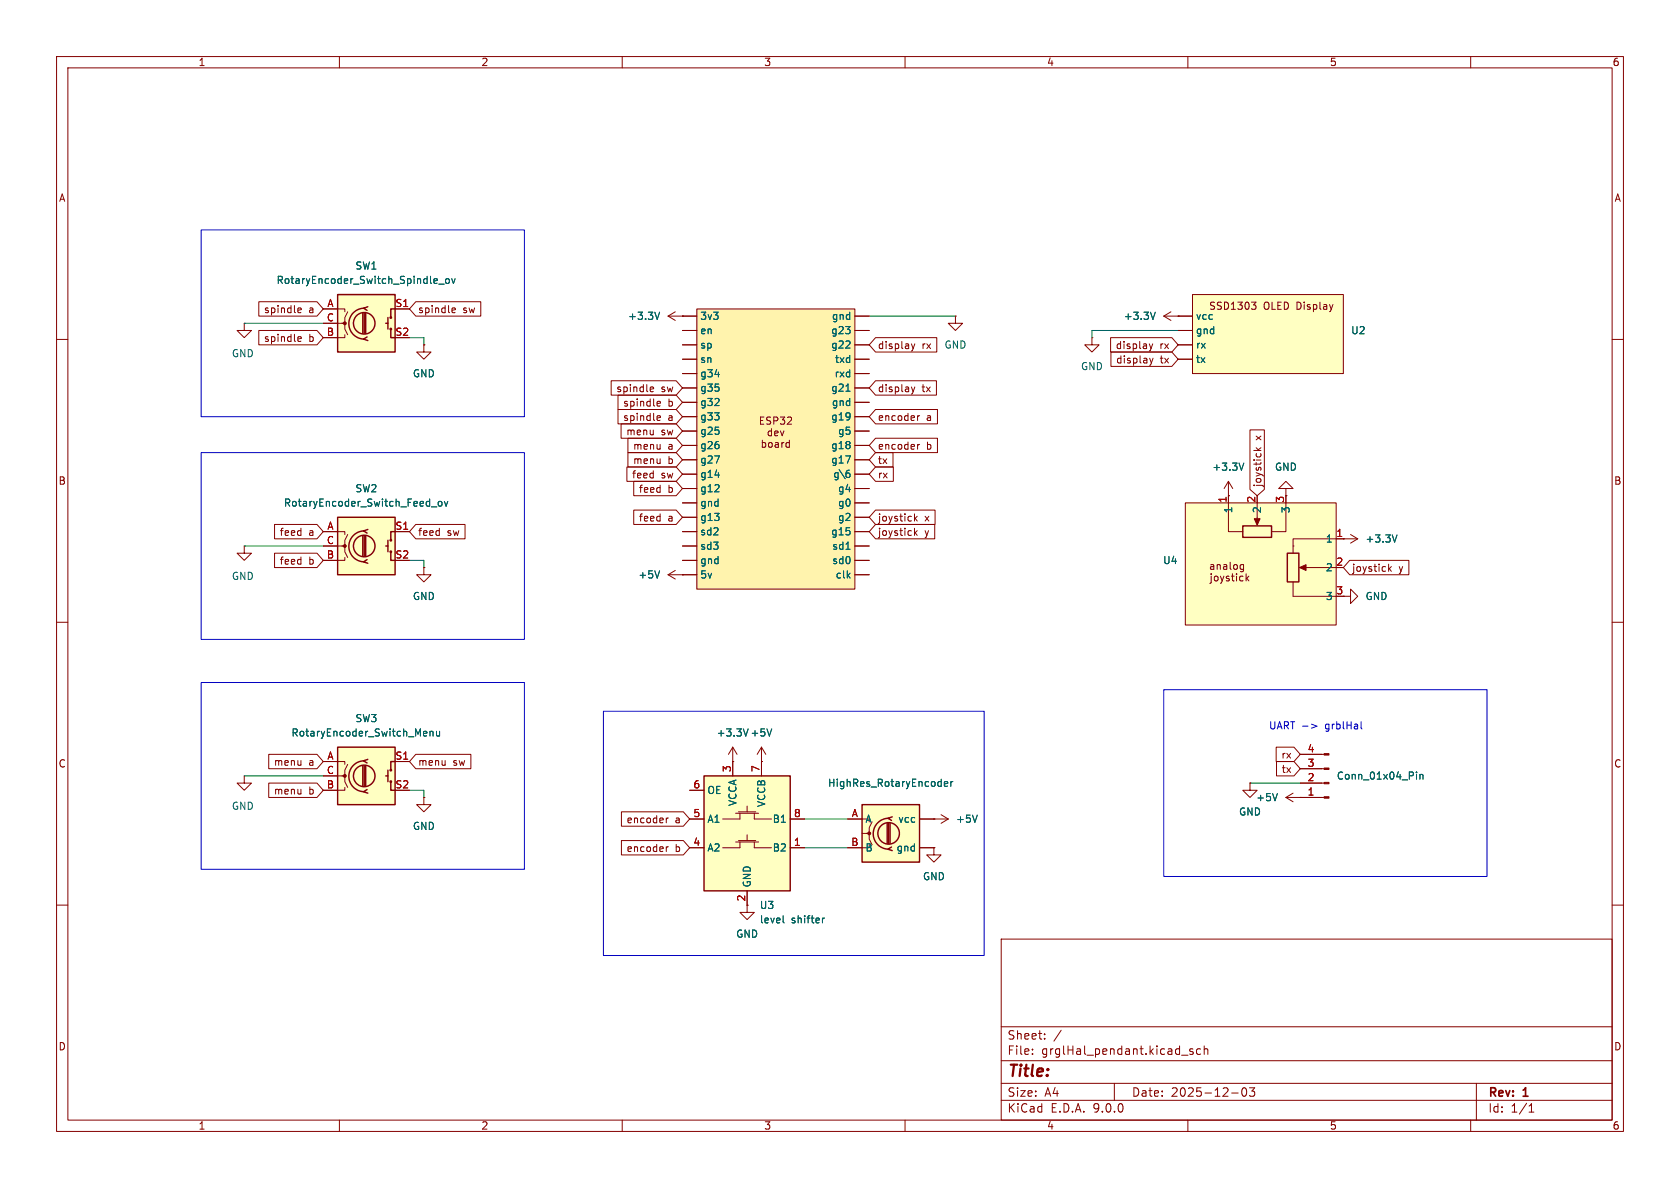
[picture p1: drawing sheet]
<svg xmlns="http://www.w3.org/2000/svg" width="297mm" height="210mm" viewBox="0 0 297 210" stroke-linecap="round" stroke-linejoin="round" font-family="sans-serif">
<g fill="none" stroke="#840000" stroke-width=".18">
<path d="M10 10h277v190h-277zM12 12h273v186h-273zM60 10v2M110 10v2M160 10v2M210 10v2M260 10v2M10 60h2M285 60h2M10 110h2M285 110h2M10 160h2"/>
<path d="M177 166h108v32h-108zM285 160h2M60 198v2M110 198v2M160 198v2M177 194.5h108M177 191.5h108M177 187.5h108M177 181.5h108M182.5 186.3v.1M182.5 185.5v.1M184.7 183.6v.1"/>
<path d="M184.7 182.8v.1M187.6 182.1l-1.3 2M197 191.5v3M208.9 186.5h1.1M210 198v2M210.9 185.5l-.4-.1-.2 .2 .1 .2 .5 .2v.3h-.6M212.2 185.5l-.4-.1-.3 .3v.4l.2 .2h.5M212.9 185.5l.2-.1 .4 .1v.9M212.9 184.9v1.5M217.7 193.2h1.2M219.7 192.4l.2-.1a.81 .81 0 0 1 .6 .6 .81 .81 0 0 1-.3 .8l-.2 .1a.81 .81 0 0 1-.3-1.4zM220.9 192.3h.9l-.5 .6 .4 .1v.7l-.2 .1h-.4l-.2-.1"/>
<path d="M260 198v2M261 191.5v6.5M270.3 196.6h.9M270.3 195.5l.4-.4v1.5"/>
</g>
<path d="M59.7 52.1h10.1v10.1h-10.1z" fill="#ffffc2"/>
<g fill="none" stroke="#840000" stroke-width=".25">
<path d="M59.7 52.1h10.1v10.1h-10.1zM64.1 55.4v3.5M64.4 54.5a2.73 2.73 0 0 0-2.7 2.7 2.73 2.73 0 0 0 2.7 2.7M64.4 55.4v3.5M64.6 55.4v3.5M64.9 59.6l-.6 .3 .7 .3M65 54.2l-.7 .3 .6 .4M68.2 57.2h.4M68.6 56.1v2.1M69.1 58.2v1.5h.7M69.8 54.6h-.7v1.5"/>
<circle cx="64.4" cy="57.2" r="1.9"/>
<circle cx="69.1" cy="58.2" r=".13"/>
<circle cx="69.1" cy="56.1" r=".13"/>
</g>
<g fill="none" stroke="#840000" stroke-width=".18">
<path d="M57.1 54.6h3.9v.5M57.1 57.2h3.9v1l.5 1M61 59.2v.5h-3.9M61.5 55.1l-.5 1v1.1h-.5M69.8 54.6h2.6M168.9 55.9v1.3h1.3l-1.3 1.2-1.3-1.2h1.3M168.9 55.9h.1M193 59.7v1.3h1.3l-1.3 1.2-1.2-1.2h1.2M193 59.7h.1M237.5 95.3h.1M237.5 95.3h2.5M238.8 94.5l1.2 .8"/>
<path d="M240 95.3l-1.2 .7M221 138.4v1.3h1.2l-1.2 1.3-1.3-1.3h1.3M221 138.4h.1M227.3 141l1.3 .7M227.3 141h2.6M228.6 140.2l-1.3 .8M229.9 141h.1"/>
</g>
<circle cx="61" cy="57.1" r=".25" fill="#840000" stroke="#840000" stroke-width=".18"/>
<path d="M76.9 49.3h.4v.3l-.6 .1M77.3 50l-.4 .1M77.6 50.2h.9M78.9 49.3h.3l.2 .2v.4l-.2 .2-.3-.1-.1-.1zM79.9 49.3l.3 .8 .3-.8M247 94.6l-.4 1.2M225.8 140.3l-.4 1.2" fill="none" stroke="#006464" stroke-width=".18"/>
<path d="M210.8 52.1h26.7v13.9h-26.7z" fill="#ffffc2"/>
<g fill="none" stroke="#840000" stroke-width=".18">
<path d="M205.7 55.9h5.1M205.7 55.9l1.3 .7M207 55.1l-1.3 .8M208.3 55.9h.1M208.3 58.4h2.5M210.8 52.1h26.7v13.9h-26.7zM221.3 53.4h.7l-.4 .5 .4 .1v.4l-.2 .3h-.4M208.3 61h2.5M208.3 63.5h2.5M43.2 96.5v1.3h1.2l-1.2 1.3-1.3-1.3h1.3M43.2 96.5h.1M118.1 101.6l1.3 .8"/>
<path d="M118.1 101.6h2.5M119.4 100.8l-1.3 .8M120.6 101.6h.1M43.2 137.2v1.2h1.2l-1.2 1.3-1.3-1.3h1.3M43.2 137.2h.1"/>
</g>
<path d="M204.2 55.2l-.4 1.3M116.6 100.9l-.4 1.3" fill="none" stroke="#006464" stroke-width=".18"/>
<path d="M59.7 132.1h10.1v10.1h-10.1z" fill="#ffffc2"/>
<g fill="none" stroke="#840000" stroke-width=".25">
<path d="M59.7 132.1h10.1v10.1h-10.1zM64.1 135.4v3.5M64.4 134.5a2.73 2.73 0 0 0-2.7 2.7 2.73 2.73 0 0 0 2.7 2.8M64.4 135.4v3.5M64.6 135.4v3.5M64.9 139.6l-.6 .4 .7 .2M65 134.2l-.7 .3 .6 .4M68.2 137.2h.4M68.6 136.1v2.1M69.1 138.2v1.5h.7M69.8 134.6h-.7v1.5"/>
<circle cx="64.4" cy="137.2" r="1.9"/>
<circle cx="69.1" cy="138.2" r=".13"/>
<circle cx="69.1" cy="136.1" r=".13"/>
</g>
<g fill="none" stroke="#840000" stroke-width=".18">
<path d="M74.9 61v1.2h1.3l-1.3 1.3-1.2-1.3h1.2M74.9 61h.1M74.9 100.3v1.3h1.3l-1.3 1.3-1.2-1.3h1.2M74.9 100.3h.1M57.1 134.6h3.9v.5M57.1 137.2h3.9v1l.5 1M61 139.2v.5h-3.9M61.5 135.1l-.5 1v1.1h-.5M69.8 134.6h2.6M229.9 138.4h4.2M229.9 135.9h4.2M229.9 133.4h4.2"/>
<path d="M74.9 141v1.2h1.3l-1.3 1.3-1.2-1.3h1.2M74.9 141h.1M229.9 141h4.2"/>
</g>
<g fill="#840000" stroke="#840000" stroke-width=".18">
<path d="M234.1 140.8h.8v.3h-.8z"/>
<path d="M234.1 138.3h.8v.3h-.8z"/>
<path d="M234.1 135.8h.8v.2h-.8z"/>
<path d="M234.1 133.2h.8v.3h-.8z"/>
<circle cx="61" cy="137.2" r=".25"/>
</g>
<path d="M75.3 129.3l.2 .3-.6 .1M75.4 130.1h-.1M76 129.3v.8M76 129.4l.2-.1h.3l.1 .8M77.2 129.3v.8h.3l.2-.1M77.7 129.3v.8M250.4 136.5v.1M250.4 136.9v.8M251 136.9v.8M251 137l.2-.1 .3 .1 .1 .7" fill="none" stroke="#006464" stroke-width=".18"/>
<path d="M59.7 91.4h10.1v10.2h-10.1z" fill="#ffffc2"/>
<g fill="none" stroke="#840000" stroke-width=".25">
<path d="M59.7 91.4h10.1v10.2h-10.1zM64.1 94.7v3.6M64.4 93.9a2.73 2.73 0 0 0-2.7 2.7 2.73 2.73 0 0 0 2.7 2.7M64.4 94.7v3.6M64.6 94.7v3.6M64.9 98.9l-.6 .4 .7 .3M65 93.6l-.7 .3 .6 .3M68.2 96.5h.4M68.6 95.5v2M69.1 97.5v1.6h.7M69.8 94h-.7v1.5"/>
<circle cx="64.4" cy="96.5" r="1.9"/>
<circle cx="69.1" cy="95.5" r=".13"/>
<circle cx="69.1" cy="97.5" r=".13"/>
</g>
<g fill="none" stroke="#840000" stroke-width=".18">
<path d="M43.2 57.2v1.2h1.2l-1.2 1.3-1.3-1.3h1.3M43.2 57.2h.1M118.1 55.9l1.3 .7M118.1 55.9h2.5M119.4 55.1l-1.3 .8M120.6 55.9h.1M57.1 94h3.9v.5M57.1 96.5h3.9v1l.5 1.1M61 98.6v.5h-3.9M61.5 94.5l-.5 1v1h-.5M69.8 94h2.6M129.5 134.6h.1"/>
<path d="M129.5 132.1l-.7 1.3M129.5 132.1l.8 1.3M129.5 132.1v2.5M134.6 134.6h.1M134.6 132.1l-.7 1.3M134.6 132.1l.8 1.3M134.6 132.1v2.5M165.1 144.8h.1M165.1 149.9v1.2h1.3l-1.3 1.3-1.3-1.3h1.3M165.1 149.9h.1M165.1 144.8h2.5M166.4 144l1.2 .8"/>
<path d="M167.6 144.8l-1.2 .7M132.1 160v1.3h1.2l-1.2 1.3-1.3-1.3h1.3"/>
</g>
<circle cx="61" cy="96.5" r=".25" fill="#840000" stroke="#840000" stroke-width=".18"/>
<path d="M116.6 55.2l-.4 1.3M76.3 89.6h.9M77.6 88.7l.3-.1 .2 .3v.3l-.2 .3-.3-.1-.1-.2zM78.6 88.6l.3 .9 .3-.9M132.3 128.8l-.5 1.3M136.4 128.8l-.4 1.3M172.8 144.1l-.5 1.3" fill="none" stroke="#006464" stroke-width=".18"/>
<path d="M124.5 137.2h15.2v20.3h-15.2z" fill="#ffffc2"/>
<path d="M124.5 137.2h15.2v20.3h-15.2z" fill="none" stroke="#840000" stroke-width=".25"/>
<g fill="none" stroke="#840000" stroke-width=".18">
<path d="M121.9 139.7h2.6M129.5 134.6v2.6M134.6 134.6v2.6M121.9 149.9h2.6M121.9 144.8h2.6M130 148.8h4.1M130 143.8h4.1M130.6 148.6h3M130.6 143.5h3M130.8 148.8v1.1h-3M130.8 143.8v1h-3M132.1 142.5v1"/>
<path d="M132.1 147.6v1M132.1 157.5v2.5M133.3 148.8v1.1h3.1M133.3 143.8v1h3.1M139.7 149.9h2.5M139.7 144.8h2.5"/>
</g>
<path d="M138.4 161.9v1.1l.2 .1M145.4 162.3v.8M145.8 162.3l-.4 .2" fill="none" stroke="#006464" stroke-width=".18"/>
<path d="M152.4 142.2h10.2v10.2h-10.2z" fill="#ffffc2"/>
<g fill="none" stroke="#840000" stroke-width=".25">
<path d="M152.4 142.2h10.2v10.2h-10.2zM156.8 145.5v3.6M157.1 144.6a2.73 2.73 0 0 0-2.7 2.8 2.73 2.73 0 0 0 2.7 2.7M157.1 145.5v3.6M157.4 145.5v3.6M157.6 149.7l-.6 .4 .7 .3M157.7 144.4l-.7 .3 .6 .3"/>
<circle cx="157.1" cy="147.3" r="1.9"/>
</g>
<path d="M149.9 144.8h2.5M152.4 147.3h1.3v1l.5 1.1M153.7 149.4v.5h-3.8M154.2 145.3l-.5 1v1h-.5M162.6 144.8h2.5M162.6 149.9h2.5" fill="none" stroke="#840000" stroke-width=".18"/>
<circle cx="153.7" cy="147.3" r=".25" fill="#840000" stroke="#840000" stroke-width=".18"/>
<path d="M166.9 138.6l.6-.1v-.3h-.4l-.2 .1 .1 .6h.5M168.1 138.2v.8M168.5 138.2l-.4 .2" fill="none" stroke="#006464" stroke-width=".18"/>
<path d="M123.2 54.6h27.9v49.5h-27.9z" fill="#fff3ad"/>
<g fill="none" stroke="#840000" stroke-width=".18">
<path d="M120.6 55.9h2.6M120.6 58.4h2.6M123.2 54.6h27.9v49.5h-27.9zM151.1 55.9h2.6M151.1 58.4h2.6M120.6 76.2h2.6M120.6 61h2.6M120.6 63.5h2.6M120.6 66h2.6M120.6 68.6h2.6M120.6 71.1h2.6M120.6 73.7h2.6"/>
<path d="M120.6 78.7h2.6M134.4 74.3h.5M134.8 77.8v1.3M134.8 78.3l.3-.1 .3 .3-.1 .5h-.5M135 73.7h-.6v1.3h.6M136 78.3l.3-.1 .2 .3v.3l-.2 .3-.3-.1-.1-.2zM136.3 73.8l-.5-.1-.2 .1v.4l.5 .2 .2 .3-.3 .3-.5-.1M136.4 75.8v1.2M136.4 76.2h-.4l-.2 .2 .1 .6h.5M136.8 74.4l.6-.1 .1-.2v-.3l-.7-.1v1.3M136.9 76.6l.7-.1-.1-.3h-.4l-.2 .2 .1 .6h.5M137.1 78.3h.5v.8"/>
<path d="M137.6 78.5l-.4 .1-.2 .2 .2 .3 .4-.1M137.9 73.7h.8l-.4 .5 .4 .1v.6l-.2 .1-.6-.1M138 76.2l.3 .8 .3-.8M138.2 78.2v.9M138.6 78.2l-.4 .3M139.2 73.8l.5-.1 .2 .4-.7 .9h.7M139.5 78.3l-.3-.1-.3 .3 .2 .5h.4M139.5 77.8v1.3M151.1 76.2h2.6M151.1 61h2.6M151.1 63.5h2.6M151.1 66h2.6"/>
<path d="M151.1 68.6h2.6M151.1 71.1h2.6M151.1 73.7h2.6M151.1 78.7h2.6M120.6 81.3h2.6M120.6 83.8h2.6M120.6 86.4h2.6M120.6 88.9h2.6M120.6 91.4h2.6M120.6 94h2.6M120.6 96.5h2.6M120.6 99.1h2.6"/>
<path d="M151.1 81.3h2.6M151.1 83.8h2.6M151.1 86.4h2.6M151.1 88.9h2.6M151.1 91.4h2.6M151.1 94h2.6M151.1 96.5h2.6M151.1 99.1h2.6M217.2 87.6h.1M217.2 85.1l-.8 1.3M217.2 85.1l.7 1.3M217.2 85.1v2.5"/>
<path d="M120.6 101.6h2.6M151.1 101.6h2.6M237.5 105.4h1.3v-1.3l1.2 1.3-1.2 1.3v-1.3"/>
</g>
<path d="M149.6 69.2h.7M149.6 97.1h.7M150.2 83.7v.6M219.9 81.9l-.4 1.2" fill="none" stroke="#006464" stroke-width=".18"/>
<path d="M209.5 88.9h26.7v21.6h-26.7z" fill="#ffffc2"/>
<path d="M219.7 93h5.1v2h-5.1zM227.6 97.8h2v5.1h-2z" fill="none" stroke="#840000" stroke-width=".25"/>
<g fill="none" stroke="#840000" stroke-width=".18">
<path d="M45.8 53.3h10.2l1.1 1.3-1.1 1.3h-10.2zM45.8 58.4h10.2l1.1 1.3-1.1 1.3h-10.2zM52.7 55.2h.5M52.7 54.5l.4-.1 .2 .3-.6 .2M52.7 59.6l.4-.1 .2 .3-.6 .1M57.1 54.6h2.6M57.1 57.2h2.6M57.1 59.7h2.6M69.8 54.6h2.6M73.5 53.3h11.5v2.6h-11.5l-1.1-1.3zM80 55.2h.5M80 54.5l.3-.1 .2 .3-.6 .2"/>
<path d="M120.6 55.9h.1M120.6 55.9h2.6M120.6 58.4h2.6M151.1 55.9h2.6M151.1 58.4h2.6M154.8 59.7h10.8v2.5h-10.8l-1.1-1.2zM196.3 59.7h10.9l1.1 1.3-1.1 1.2h-10.9zM208.3 55.9h.1M208.3 55.9h2.5M208.3 58.4h2.5M52.7 60.3h.5M74.9 61h.1"/>
<path d="M108 67.3h11.5l1.1 1.3-1.1 1.3h-11.5zM109.3 69.8h10.2l1.1 1.3-1.1 1.3h-10.2zM109.3 72.4h10.2l1.1 1.3-1.1 1.2h-10.2zM109.8 74.9h9.7l1.1 1.3-1.1 1.3h-9.7zM111 77.5h8.5l1.1 1.2-1.1 1.3h-8.5zM115 69.2h.5M115 68.5l.4-.1 .2 .3-.7 .1M116.2 71.7h.5M116.2 71l.4-.1 .2 .3-.6 .2M116.2 73.5h.4l.2 .3-.6 .1M116.2 74.3h.5M120.6 61h2.6"/>
<path d="M120.6 63.5h2.6M120.6 66h2.6M120.6 68.6h2.6M120.6 71.1h2.6M120.6 73.7h2.6M120.6 76.2h2.6M120.6 78.7h2.6M151.1 61h2.6M151.1 63.5h2.6M151.1 66h2.6M151.1 68.6h2.6M151.1 71.1h2.6"/>
<path d="M151.1 73.7h2.6M151.1 76.2h2.6M151.1 78.7h2.6M154.8 77.5h10.9v2.5h-10.9l-1.1-1.3zM154.8 67.3h10.7v2.6h-10.7l-1.1-1.3zM154.8 72.4h10.9v2.5h-10.9l-1.1-1.2zM161.1 68.4l.3 .9M161.1 60.8l.3 .8M161.4 69.3l-.3 .4M161.4 61.6l-.3 .5M161.7 68.4l-.3 .9M161.7 60.8l-.3 .8"/>
<path d="M162.2 73.5v.8M162.2 78.6v.8M162.6 78.6l-.4 .2M162.6 73.5l-.4 .2M196.4 62.2h10.8l1.1 1.3-1.1 1.3h-10.8zM203.2 60.8l.3 .8M203.2 63.3l.3 .9M203.5 61.6l-.3 .5M203.5 64.2l-.3 .4M203.8 60.8l-.3 .8M203.8 63.3l-.3 .9M208.3 61h2.5"/>
<path d="M208.3 63.5h2.5M221 76h2.5v10.5l-1.3 1.1-1.2-1.1zM221.7 79.6h1.2M222.1 79.1l.5 .5M222.9 79.1l-.5 .4M48.5 92.7h7.5l1.1 1.3-1.1 1.3h-7.5zM48.5 97.8h7.5l1.1 1.3-1.1 1.2h-7.5zM57.1 94h2.6M57.1 96.5h2.6M57.1 99.1h2.6M69.8 94h2.6M73.5 92.7h8.7v2.6h-8.7l-1.1-1.3z"/>
<path d="M110.8 82.5h8.7l1.1 1.3-1.1 1.3h-8.7zM111 80h8.5l1.1 1.3-1.1 1.3h-8.5zM112 90.2h7.5l1.1 1.2-1.1 1.3h-7.5zM112 85.1h7.5l1.1 1.3-1.1 1.2h-7.5zM120.6 81.3h2.6M120.6 83.8h2.6M120.6 86.4h2.6M120.6 88.9h2.6M120.6 91.4h2.6M120.6 94h2.6M120.6 96.5h2.6M120.6 99.1h2.6"/>
<path d="M151.1 81.3h2.6M151.1 83.8h2.6M151.1 86.4h2.6M151.1 88.9h2.6M151.1 91.4h2.6M151.1 94h2.6M151.1 96.5h2.6M151.1 99.1h2.6M154.8 90.2h10.5v2.5h-10.5l-1.1-1.3zM154.8 92.7h10.4v2.6h-10.4l-1.1-1.3zM154.8 82.5h3.1v2.6h-3.1l-1.1-1.3zM154.8 80h3.1v2.6h-3.1l-1.1-1.3z"/>
<path d="M161.7 90.8v1.3M161.7 93.4v1.3M161.8 91.6l.4 .5M161.8 94.2l.4 .5M162.2 91.3l-.5 .4M162.2 93.8l-.5 .5M209.5 88.9h26.7v21.6h-26.7zM214 99.9h.5l.1 .7M215.2 99.9l.2-.1 .3 .1v.7M215.2 99.8v.8M216.3 99.9h.5l.1 .7M217.2 87.6v6.4h2.5"/>
<path d="M217.2 87.6h.1M217.5 99.4v1.1M219.8 99.9h-.4l-.2 .5M219.8 99.8v1M222.2 88.9v3.6M227.3 88.9v5.1h-2.5M227.3 86.4h1.3l-1.3-1.3-1.2 1.3h1.2v1.2M228.6 96.5h.1M237.5 95.3h-8.9v2.5M237.5 95.3h.1M238.6 99.1h10.5v2.5h-10.5l-1.1-1.3zM245.5 99.7v1.3"/>
<path d="M74.9 100.3h.1M120.6 101.6h.1M120.6 101.6h2.6M151.1 101.6h2.6M214.1 102.9l-.2 .2M215.3 102v.6M215.8 101.8l.3 .9M216.1 102.7l-.3 .4M216.4 101.8l-.3 .9M216.5 100.2l-.2 .1 .2 .3M218.1 100.4v-.4l.2-.2 .4 .1 .1 .5M228.6 102.9v2.5h7.6"/>
<path d="M230.1 100.3h6.1M245.6 100.5l.4 .5M246 100.2l-.5 .4M47.5 138.4h8.5l1.1 1.3-1.1 1.3h-8.5zM47.5 133.3h8.5l1.1 1.3-1.1 1.3h-8.5zM57.1 139.7h2.6M57.1 134.6h2.6M57.1 137.2h2.6M69.8 134.6h2.6M73.5 133.3h9.7v2.6h-9.7l-1.1-1.3zM121.9 139.7h2.6M129.5 134.6h.1"/>
<path d="M129.5 134.6v2.6M134.6 134.6h.1M134.6 134.6v2.6M221 138.4h.1M225.6 132.1h3.2l1.1 1.3-1.1 1.2h-3.2zM225.7 134.6h3.1l1.1 1.3-1.1 1.3h-3.1zM229.9 138.4h3.8M229.9 135.9h3.8M229.9 133.4h3.8M74.9 141h.1M109.9 148.6h10.9l1.1 1.3-1.1 1.2h-10.9zM109.9 143.5h10.9l1.1 1.3-1.1 1.3h-10.9z"/>
<path d="M117.8 144.6v.9M117.8 149.7v.8M118.2 149.7l-.4 .2M118.2 144.6l-.4 .2M121.9 144.8h2.6M121.9 149.9h2.6M132.1 157.5v2.5M139.7 144.8h2.5M139.7 149.9h2.5M149.9 144.8h2.5M149.9 149.9h2.5M162.6 144.8h2.5"/>
<path d="M162.6 149.9h2.5M165.1 149.9h.1M165.1 144.8h.1M229.9 141h.1M229.9 141h3.8"/>
</g>
<g fill="#840000" stroke="#840000" stroke-width=".18">
<path d="M221.7 91.7h1.1l-.6 1.1z"/>
<path d="M229.7 100.3l1.2-.5v1z"/>
</g>
<path d="M43.2 57.2h13.9M72.4 59.7h2.5v1.3M153.7 55.9h15.2M208.3 58.4h-15.3v1.3M43.2 96.5h13.9M72.4 99.1h2.5v1.2M43.2 137.2h13.9M72.4 139.7h2.5v1.3M221 138.4h8.9M142.2 144.8h7.7M142.2 149.9h7.7" fill="none" stroke="#009600" stroke-width=".18"/>
<path d="M35.6 40.6h57.1v33.1h-57.1zM35.6 80h57.1v33h-57.1zM35.6 120.7h57.1v33h-57.1zM106.7 125.7h67.3v43.2h-67.3zM205.7 121.9h57.2v33h-57.2zM231.8 128l1 .4-1 .3M240.6 127.6v1.1l.2 .2" fill="none" stroke="#0000c2" stroke-width=".18"/>
<g fill="none" stroke="#006464" stroke-width=".18">
<path d="M76.9 49.3h.4v.3l-.6 .1M77.3 50l-.4 .1M77.6 50.2h.9M78.9 49.3h.3l.2 .2v.4l-.2 .2-.3-.1-.1-.1zM79.9 49.3l.3 .8 .3-.8M116.6 55.2l-.4 1.3M204.2 55.2l-.4 1.3M149.6 69.2h.7M76.3 89.6h.9M77.6 88.7l.3-.1 .2 .3v.3l-.2 .3-.3-.1-.1-.2zM78.6 88.6l.3 .9 .3-.9M149.6 97.1h.7"/>
<path d="M150.2 83.7v.6M219.9 81.9l-.4 1.2M247 94.6l-.4 1.2M116.6 100.9l-.4 1.3M75.3 129.3l.2 .3-.6 .1M75.4 130.1h-.1M76 129.3v.8M76 129.4l.2-.1h.3l.1 .8M77.2 129.3v.8h.3l.2-.1M77.7 129.3v.8M132.3 128.8l-.5 1.3M136.4 128.8l-.4 1.3"/>
<path d="M166.9 138.6l.6-.1v-.3h-.4l-.2 .1 .1 .6h.5M168.1 138.2v.8M168.5 138.2l-.4 .2M250.4 136.5v.1M250.4 136.9v.8M251 136.9v.8M251 137l.2-.1 .3 .1 .1 .7M172.8 144.1l-.5 1.3M225.8 140.3l-.4 1.2M138.4 161.9v1.1l.2 .1M145.4 162.3v.8M145.8 162.3l-.4 .2"/>
</g>
<text font-size="2.8" fill="#840000" x="178" y="190.9">Title:</text>
<g font-size="2.1" fill="#840000">
<text x="178" y="184">Sheet:</text>
<text x="178" y="186.7">File:</text>
<text x="184.1" y="186.7">grglHal_pendant.kicad_sch</text>
<text x="178" y="196.9">KiCad</text>
<text x="178" y="194.1">Size:</text>
<text x="184.7" y="194.1">A4</text>
<text x="185.7" y="196.9">E.D.A.</text>
<text x="193.3" y="196.9">9.0.0</text>
<text x="200" y="194.1">Date:</text>
<text x="207" y="194.1">2025-12-03</text>
<text x="263" y="194.3">Rev:</text>
<text x="263" y="196.9">Id:</text>
<text x="267.1" y="196.9">1/1</text>
<text x="269.4" y="194.3">1</text>
</g>
<g font-size="1.8" fill="#840000">
<text x="35" y="11.9">1</text>
<text x="85" y="11.9">2</text>
<text x="135" y="11.9">3</text>
<text x="185" y="11.9">4</text>
<text x="235" y="11.9">5</text>
<text x="285" y="11.9">6</text>
<text x="10.3" y="35.9">A</text>
<text x="285.3" y="35.9">A</text>
<text x="46.6" y="55.6">spindle</text>
<text x="54.6" y="55.6">a</text>
<text x="73.8" y="55.6">spindle</text>
<text x="81.8" y="55.6">sw</text>
<text x="213.7" y="55">SSD1303</text>
<text x="223.3" y="55">OLED Display</text>
<text x="46.6" y="60.6">spindle</text>
<text x="54.6" y="60.6">b</text>
<text x="155.1" y="61.9">display</text>
<text x="163" y="61.9">rx</text>
<text x="197.2" y="61.9">display</text>
<text x="197.2" y="64.5">display</text>
<text x="205" y="61.9">rx</text>
<text x="205.1" y="64.5">tx</text>
<text x="108.9" y="69.5">spindle</text>
<text x="116.9" y="69.5">sw</text>
<text x="155.1" y="69.5">display</text>
<text x="163" y="69.5">tx</text>
<text x="110.1" y="72.1">spindle</text>
<text x="110.1" y="74.6">spindle</text>
<text x="110.6" y="77.2">menu</text>
<text x="116.9" y="77.2">sw</text>
<text x="118.1" y="72.1">b</text>
<text x="118.1" y="74.6">a</text>
<text x="155.1" y="74.6">encoder</text>
<text x="163.8" y="74.6">a</text>
<text x="223.2" y="77.8" transform="rotate(-90 223.2 77.8)">x</text>
<text x="111.8" y="79.7">menu</text>
<text x="111.8" y="82.2">menu</text>
<text x="118.1" y="79.7">a</text>
<text x="118.1" y="82.2">b</text>
<text x="155.1" y="79.7">encoder</text>
<text x="155.1" y="82.2">tx</text>
<text x="163.8" y="79.7">b</text>
<text x="10.3" y="85.9">B</text>
<text x="111.6" y="84.8">feed</text>
<text x="112.8" y="87.3">feed</text>
<text x="116.9" y="84.8">sw</text>
<text x="118.1" y="87.3">b</text>
<text x="155.1" y="84.8">rx</text>
<text x="223.2" y="86.2" transform="rotate(-90 223.2 86.2)">joystick</text>
<text x="227.1" y="89" transform="rotate(-90 227.1 89)">3</text>
<text x="285.3" y="85.9">B</text>
<text x="49.3" y="94.9">feed</text>
<text x="54.6" y="94.9">a</text>
<text x="73.8" y="94.9">feed</text>
<text x="79" y="94.9">sw</text>
<text x="112.8" y="92.4">feed</text>
<text x="118.1" y="92.4">a</text>
<text x="155.1" y="92.4">joystick</text>
<text x="155.1" y="94.9">joystick</text>
<text x="163.5" y="92.4">x</text>
<text x="163.5" y="94.9">y</text>
<text x="49.3" y="100">feed</text>
<text x="54.6" y="100">b</text>
<text x="209.5" y="102">analog</text>
<text x="217.1" y="102">joystick</text>
<text x="238.9" y="101.3">joystick</text>
<text x="247.3" y="101.3">y</text>
<text x="236.1" y="105.2">3</text>
<text x="10.3" y="135.9">C</text>
<text x="48.3" y="135.6">menu</text>
<text x="54.6" y="135.6">a</text>
<text x="73.8" y="135.6">menu</text>
<text x="80.1" y="135.6">sw</text>
<text x="226.4" y="134.3">rx</text>
<text x="226.5" y="136.8">tx</text>
<text x="285.3" y="135.9">C</text>
<text x="48.3" y="140.7">menu</text>
<text x="54.6" y="140.7">b</text>
<text x="110.7" y="145.7">encoder</text>
<text x="119.3" y="145.7">a</text>
<text x="110.7" y="150.8">encoder</text>
<text x="119.3" y="150.8">b</text>
<text x="10.3" y="185.9">D</text>
<text x="285.3" y="185.9">D</text>
<text x="35" y="199.9">1</text>
<text x="85" y="199.9">2</text>
<text x="135" y="199.9">3</text>
<text x="185" y="199.9">4</text>
<text x="235" y="199.9">5</text>
<text x="285" y="199.9">6</text>
</g>
<g font-size="1.8" fill="#006464">
<text x="62.7" y="47.9">SW1</text>
<text x="48.8" y="50.4">RotaryEncoder_Switch_Spindle_ov</text>
<text x="110.9" y="56.7">+3.3V</text>
<text x="123.7" y="56.7">3v3</text>
<text x="123.7" y="59.3">en</text>
<text x="146.9" y="59.3">g23</text>
<text x="147" y="56.7">gnd</text>
<text x="198.6" y="56.7">+3.3V</text>
<text x="211.3" y="56.7">vcc</text>
<text x="211.3" y="59.3">gnd</text>
<text x="238.8" y="59.3">U2</text>
<text x="40.9" y="63.3">GND</text>
<text x="123.7" y="61.8">sp</text>
<text x="123.7" y="64.4">sn</text>
<text x="146.9" y="61.8">g22</text>
<text x="147.5" y="64.4">txd</text>
<text x="166.9" y="61.8">GND</text>
<text x="191" y="65.6">GND</text>
<text x="211.3" y="61.8">rx</text>
<text x="211.3" y="64.4">tx</text>
<text x="72.9" y="66.9">GND</text>
<text x="123.7" y="66.9">g34</text>
<text x="123.7" y="69.4">g35</text>
<text x="123.7" y="72">g32</text>
<text x="146.9" y="69.4">g21</text>
<text x="147" y="72">gnd</text>
<text x="147.5" y="66.9">rxd</text>
<text x="123.7" y="74.5">g33</text>
<text x="123.7" y="77.1">g25</text>
<text x="146.9" y="74.5">g19</text>
<text x="148.1" y="77.1">g5</text>
<text x="123.7" y="79.6">g26</text>
<text x="123.7" y="82.1">g27</text>
<text x="146.9" y="79.6">g18</text>
<text x="146.9" y="82.1">g17</text>
<text x="214.2" y="83.4">+3.3V</text>
<text x="225.3" y="83.4">GND</text>
<text x="50.1" y="89.8">RotaryEncoder_Switch_Feed_ov</text>
<text x="62.7" y="87.2">SW2</text>
<text x="123.7" y="84.7">g14</text>
<text x="123.7" y="87.2">g12</text>
<text x="123.7" y="89.8">gnd</text>
<text x="147.2" y="84.7">g\6</text>
<text x="148.1" y="87.2">g4</text>
<text x="148.1" y="89.8">g0</text>
<text x="123.7" y="92.3">g13</text>
<text x="123.7" y="94.8">sd2</text>
<text x="146.9" y="94.8">g15</text>
<text x="148.1" y="92.3">g2</text>
<text x="218" y="90.8" transform="rotate(-90 218 90.8)">1</text>
<text x="223.1" y="90.8" transform="rotate(-90 223.1 90.8)">2</text>
<text x="228.2" y="90.8" transform="rotate(-90 228.2 90.8)">3</text>
<text x="123.7" y="97.4">sd3</text>
<text x="123.7" y="99.9">gnd</text>
<text x="147" y="97.4">sd1</text>
<text x="147" y="99.9">sd0</text>
<text x="205.5" y="99.9">U4</text>
<text x="234.3" y="96.1">1</text>
<text x="234.3" y="101.2">2</text>
<text x="241.3" y="96.1">+3.3V</text>
<text x="40.9" y="102.7">GND</text>
<text x="72.9" y="106.3">GND</text>
<text x="112.8" y="102.5">+5V</text>
<text x="123.7" y="102.5">5v</text>
<text x="147.6" y="102.5">clk</text>
<text x="234.3" y="106.3">3</text>
<text x="241.3" y="106.3">GND</text>
<text x="51.4" y="130.4">RotaryEncoder_Switch_Menu</text>
<text x="62.7" y="127.9">SW3</text>
<text x="126.6" y="130.4">+3.3V</text>
<text x="132.6" y="130.4">+5V</text>
<text x="40.9" y="143.4">GND</text>
<text x="125" y="140.6">OE</text>
<text x="130.4" y="142.6" transform="rotate(-90 130.4 142.6)">VCCA</text>
<text x="135.5" y="142.8" transform="rotate(-90 135.5 142.8)">VCCB</text>
<text x="146.3" y="139.3">HighRes_RotaryEncoder</text>
<text x="222" y="141.8">+5V</text>
<text x="236.2" y="138">Conn_01x04_Pin</text>
<text x="72.9" y="146.9">GND</text>
<text x="125" y="145.6">A1</text>
<text x="136.5" y="145.6">B1</text>
<text x="152.9" y="145.6">A</text>
<text x="158.7" y="145.6">vcc</text>
<text x="168.9" y="145.6">+5V</text>
<text x="218.9" y="144.4">GND</text>
<text x="125" y="150.7">A2</text>
<text x="136.5" y="150.7">B2</text>
<text x="152.9" y="150.7">B</text>
<text x="158.4" y="150.7">gnd</text>
<text x="163.1" y="155.8">GND</text>
<text x="132.9" y="157" transform="rotate(-90 132.9 157)">GND</text>
<text x="134.2" y="160.9">U3</text>
<text x="130" y="166">GND</text>
<text x="134.2" y="163.4">level</text>
<text x="139.9" y="163.4">shifter</text>
</g>
<g font-size="1.8" fill="#a90000">
<text x="57.7" y="56.9">C</text>
<text x="57.7" y="59.4">B</text>
<text x="57.8" y="54.4">A</text>
<text x="69.8" y="54.4">S1</text>
<text x="69.8" y="59.4">S2</text>
<text x="216.9" y="89" transform="rotate(-90 216.9 89)">1</text>
<text x="222" y="89" transform="rotate(-90 222 89)">2</text>
<text x="57.8" y="93.7">A</text>
<text x="69.8" y="93.7">S1</text>
<text x="236.1" y="95">1</text>
<text x="57.7" y="96.3">C</text>
<text x="57.7" y="98.8">B</text>
<text x="69.8" y="98.8">S2</text>
<text x="236.1" y="100.1">2</text>
<text x="57.7" y="136.9">C</text>
<text x="57.8" y="134.4">A</text>
<text x="69.8" y="134.4">S1</text>
<text x="129.3" y="136.6" transform="rotate(-90 129.3 136.6)">3</text>
<text x="134.4" y="136.6" transform="rotate(-90 134.4 136.6)">7</text>
<text x="231.1" y="135.6">3</text>
<text x="231.1" y="133.1">4</text>
<text x="57.7" y="139.4">B</text>
<text x="69.8" y="139.4">S2</text>
<text x="122.5" y="139.4">6</text>
<text x="231.1" y="140.7">1</text>
<text x="231.1" y="138.2">2</text>
<text x="122.5" y="144.5">5</text>
<text x="122.5" y="149.6">4</text>
<text x="140.3" y="144.5">8</text>
<text x="140.3" y="149.6">1</text>
<text x="150.4" y="149.6">B</text>
<text x="150.5" y="144.5">A</text>
<text x="131.8" y="159.5" transform="rotate(-90 131.8 159.5)">2</text>
</g>
<g font-size="1.8" fill="#0000c2">
<text x="224.2" y="129.1">UART -&gt;</text>
<text x="234.4" y="129.1">grblHal</text>
</g>
</svg>
